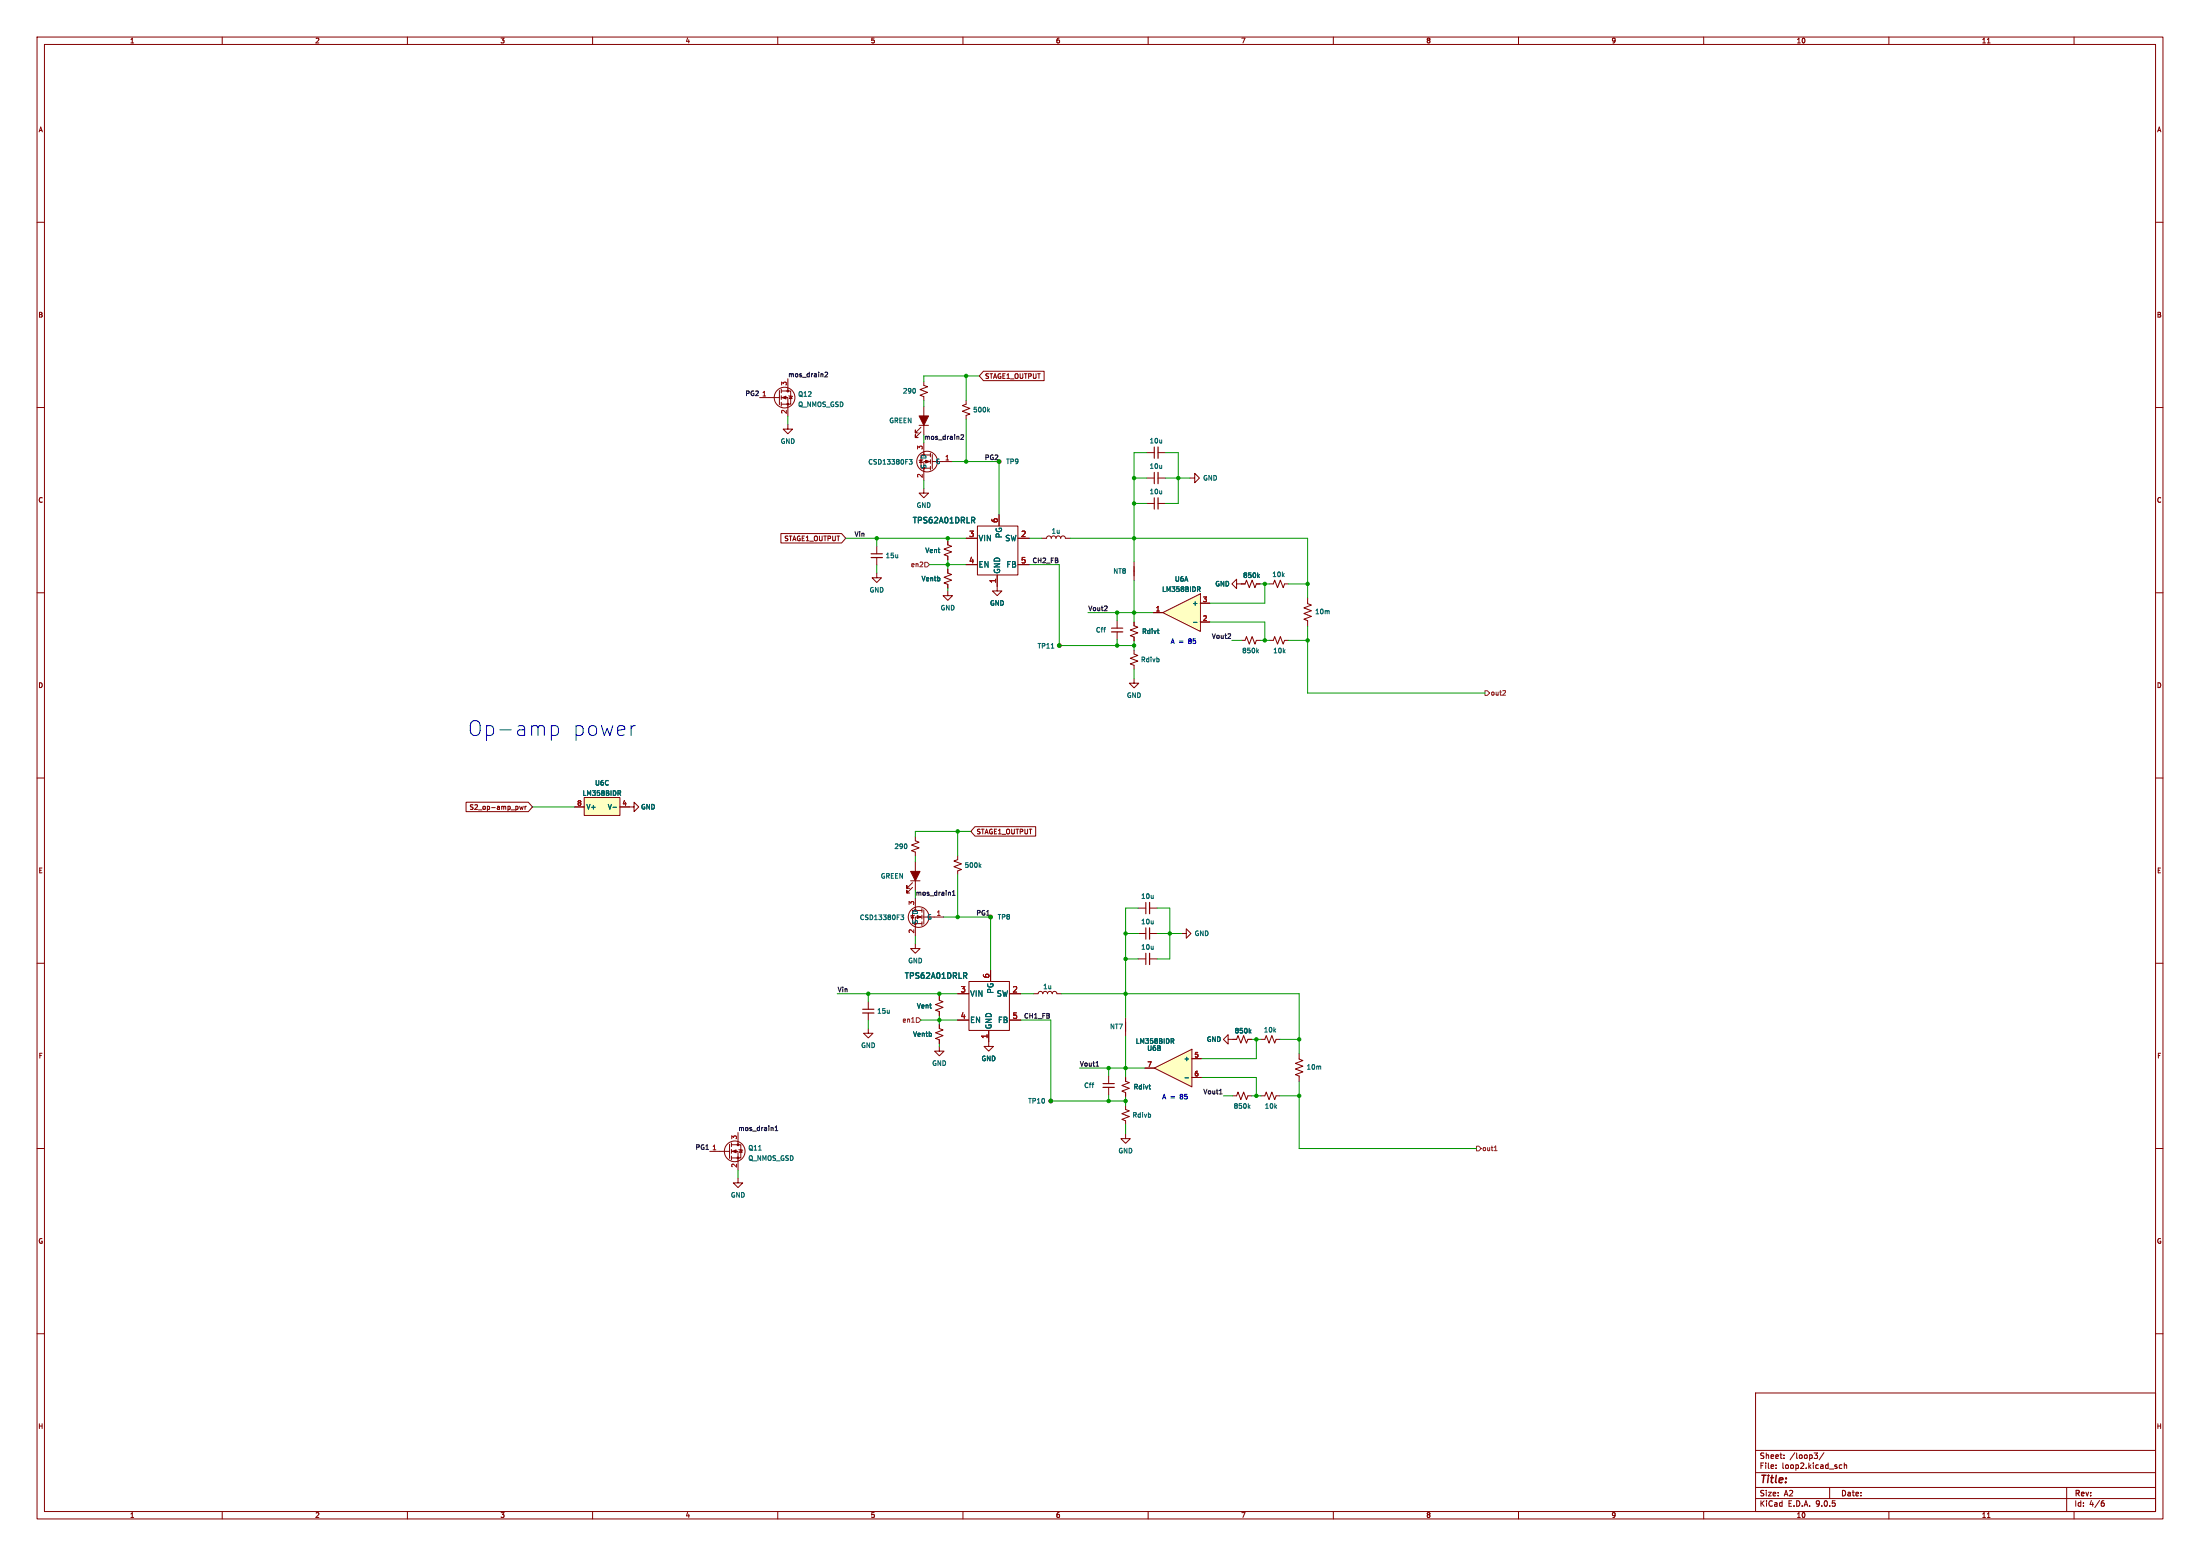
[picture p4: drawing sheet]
<svg xmlns="http://www.w3.org/2000/svg" width="594mm" height="420mm" viewBox="0 0 594 420" stroke-linecap="round" stroke-linejoin="round" font-family="sans-serif">
<g fill="none" stroke="#840000" stroke-width=".27">
<path d="M10 10h574v400h-574zM12 12h570v396h-570zM60 10v2M110 10v2M160 10v2M210 10v2M260 10v2M310 10v2M360 10v2M410 10v2M460 10v2M510 10v2"/>
<path d="M536.6 11.6h.7M560 10v2M10 60h2M582 60h2M10 110h2M582 110h2M309.6 129h2.1M309.6 135.9h2.1M312.7 129h2M312.7 135.9h2M10 160h2M306.2 167.9v1l1 .4-2 .8 2 .7-2 .8 1 .4v1"/>
<path d="M335.2 172.8h1l.3-1 .8 2.1 .8-2.1 .7 2.1 .4-1.1h1M582 160h2M10 210h2M582 210h2M258.6 231v1l-1 .4 2 .8-2 .7 2 .8-1 .4v1M307.3 252h2.1M307.3 258.8h2.1M307.3 245.1h2.1M310.4 252h2M310.4 258.8h2M310.4 245.1h2M319 252h1.3v-1.3l1.3 1.3-1.3 1.2v-1.2"/>
<path d="M10 260h2M279 268.2h1.3l.2-.4 .4-.2 .5 .2 .2 .4 .1-.4 .5-.2 .4 .2 .2 .4 .2-.4 .5-.2 .4 .2 .2 .4 .2-.4 .4-.2 .5 .2 .2 .4h1.2M582 260h2M299.3 290.4v2.1M299.3 293.5v2M303.9 298.5v1l1 .3-2 .8 2 .8-2 .7 1 .4v1M331.6 280.5v-1.2l-1.3 1.2 1.3 1.3v-1.3h2.3l.4-1 .7 2.1 .8-2.1 .7 2.1 .4-1.1h1M340.5 280.5h1l.4-1 .7 2.1 .8-2.1 .8 2.1 .4-1.1h1M10 310h2M582 310h2M10 360h2M474 376h108v32h-108z"/>
<path d="M582 360h2M474 397.5h108M474 391.5h108M479.5 396.2v.2M479.5 395.4v.2M481.7 393.5v.2M481.7 392.7v.2M489.8 392.2h.9l-.5 .5 .5 .2v.5l-.2 .3h-.5M492.5 392.1l-1.3 1.9M496.6 396.1l.3 .3 .4-.1M497.3 395.4h-.4l-.3 .3M498 395.5l.5-.1 .1 1"/>
<path d="M498 394.9v1.5M60 408v2M110 408v2M160 408v2M210 408v2M260 408v2M310 408v2M360 408v2M410 408v2M460 408v2M474 404.5h108M474 401.5h108"/>
<path d="M494 401.5v3M510 408v2M536.6 409.6h.7M558 401.5v6.5M560 408v2M567.6 405.6l.6 .3-.1 .5-.5 .2M568 405.1h-.4"/>
<circle cx="269.7" cy="124.6" r=".51"/>
</g>
<path d="M312.5 170.2h.4M312.8 171h.1M339.4 175.7l.4 .5M339.8 175.4l-.5 .5M264.5 233.6l.4 .5M264.9 233.3l-.5 .5M337.4 278.4l.4 .4M337.8 278l-.5 .5" fill="none" stroke="#006464" stroke-width=".27"/>
<path d="M311.7 127.5v3.1M311.7 134.4v3M309.4 243.6v3M309.4 250.4v3.1M309.4 257.3v3.1M297.8 292.5h3.1" fill="none" stroke="#840000" stroke-width=".3"/>
<path d="M312.7 127.5v3.1M312.7 134.4v3M310.4 243.6v3M310.4 250.4v3.1M310.4 257.3v3.1M297.8 293.5h3.1" fill="none" stroke="#840000" stroke-width=".33"/>
<path d="M311.7 288.3l10.1-5.1v10.2z" fill="#ffffc2"/>
<g fill="none" stroke="#840000" stroke-width=".27">
<path d="M321.3 129h1.3v-1.2l1.2 1.2-1.2 1.3v-1.3M269.2 158.2v1.3h1.3l-1.3 1.3-1.2-1.3h1.2M333.9 157.6v-1.3l-1.3 1.3 1.3 1.3v-1.3h1.3M342.8 157.6h1l.4-1 .7 2 .8-2 .8 2 .3-1h1.1M286 174.2h.1M353.1 161.4v1.5l1 .4-2.1 .8 2.1 .7-2.1 .8 2.1 .8-2.1 .7 1.1 .4v1.5M267.5 247.5h.1M303.9 290.8v1l1 .4-2 .8 2 .8-2 .7 1 .4v1M309.1 288.3h2.6M311.7 288.3l10.1-5.1v10.2zM321.8 285.8h2.6M321.8 290.8h2.6"/>
<path d="M303.9 306.1v1.2h-1.3l1.3 1.3 1.3-1.3h-1.3"/>
<circle cx="286" cy="174.2" r=".51"/>
<circle cx="267.5" cy="247.5" r=".51"/>
</g>
<path d="M283.8 175h.8M310.2 293.1h.5M310.5 293.9h.2M316.5 281l.4 .6M316.7 280.4l.2 .2-.2 .4M319.9 290.9h1" fill="none" stroke="#006464" stroke-width=".27"/>
<path d="M313.9 165.4l10.2-5.1v10.1z" fill="#ffffc2"/>
<g fill="none" stroke="#840000" stroke-width=".27">
<path d="M205.1 107.3h5.3M210.4 105.4v3.8M210.9 105.5h2.6v3.6h-2.6M210.9 107.3h1.8v5.1M210.9 105v1M210.9 106.8v1M210.9 108.6v1M212.7 114.6v1.2h-1.2l1.2 1.3 1.3-1.3h-1.3M212.7 102.2v3.3M213 106.8l1 .3M213.5 106.9l.4 .7h-.8zM248.2 114.8h2.5"/>
<path d="M248.7 116.6l-1.6 1.5v-.8v.8h.8M248.7 115.3l-1.6 1.5v-.7v.7h.8M249.4 103v1l1 .4-2 .8 2 .7-2 .8 1 .4v1M249.4 109.7v7.6M249.4 119.5v3.3M248.7 124.2l.3 .6h-.7zM249.2 124.1l-1 .2M249.4 131.8v1.3h-1.2l1.2 1.3 1.3-1.3h-1.3M251.2 122.8h-2.5v3.6h2.5M251.2 124.6h-1.8v5.1M251.2 122.3v1M251.2 124.1v1"/>
<path d="M251.2 125.9v1M251.7 122.7v3.8M251.7 124.6h5.3M236.7 147.4v2.1M236.7 150.5v2M281.3 145.3h1.3l.2-.5 .4-.1 .5 .1 .1 .5 .2-.5 .5-.1 .4 .1 .2 .5 .2-.5 .4-.1 .5 .1 .2 .5 .2-.5 .4-.1 .5 .1 .2 .5h1.2M306.2 151.6v5.1M335.2 157.6h1l.3-1 .8 2 .8-2 .7 2 .4-1h1M301.6 167.5v2M301.6 170.6v2M306.2 175.5v1l1 .4-2 .8 2 .7-2 .8 1 .4v1M311.4 165.4h2.5"/>
<path d="M313.9 165.4l10.2-5.1v10.1zM324.1 162.8h2.5M324.1 167.9h2.5M342.8 172.8h1l.4-1 .7 2.1 .8-2.1 .8 2.1 .3-1.1h1.1M306.2 183.1v1.3h-1.3l1.3 1.3 1.3-1.3h-1.3M169.9 217.8h1.3v-1.3l1.3 1.3-1.3 1.3v-1.3M245.9 237.7h2.5M246.4 239.5l-1.5 1.5v-.7v.7h.7M246.4 238.3l-1.5 1.5v-.8v.8h.7M247.1 225.9v1l1.1 .4-2.1 .8 2.1 .8-2.1 .7 1 .4v1M247.1 232.7v7.6M246.4 247.1l.4 .7h-.8z"/>
<path d="M246.9 247l-1 .3M247.1 254.8v1.2h-1.2l1.2 1.3 1.3-1.3h-1.3M247.1 242.4v3.3M248.9 245.7h-2.5v3.6h2.5M248.9 247.5h-1.8v5.1M248.9 245.2v1.1M248.9 247v1M248.9 248.8v1M249.4 245.6v3.8M249.4 247.5h5.4M234.4 277.6v1.3h1.3l-1.3 1.3-1.2-1.3h1.2M234.4 270.4v2"/>
<path d="M234.4 273.4v2.1M253.6 276.6v1l1 .4-2 .8 2 .7-2 .8 1 .4v1M253.6 269v1l1 .4-2 .7 2 .8-2 .8 1 .4v1M258.6 268.2h3M258.6 275.3h3M261.6 264.9h10.9v13.2h-10.9zM267 278.2v4.2h1.2l-1.2 1.3-1.3-1.3h1.3M267.5 261.9v3M272.6 268.2h3M272.6 275.3h3M303.9 274.6v5.1M253.6 282.4v1.3h1.3l-1.3 1.3-1.3-1.3h1.3"/>
<path d="M283.7 297.2h.1M332.9 295.8h1l.4-1 .7 2 .8-2 .7 2 .4-1h1M340.5 295.8h1l.4-1 .7 2 .8-2 .8 2 .4-1h1M350.8 284.4v1.5l1 .4-2 .7 2 .8-2 .7 2 .8-2 .8 1 .3v1.6M191.6 310.8h5.4M197 308.9v3.8M197.5 309h2.5v3.5h-2.5M197.5 310.8h1.8v5M197.5 308.5v1M197.5 310.3v1M197.5 312v1.1M199.3 318v1.3h-1.3l1.3 1.2 1.2-1.2h-1.2"/>
<path d="M199.3 305.7v3.3M199.5 310.3l1 .2M200 310.4l.4 .6h-.8z"/>
<circle cx="211.8" cy="107.3" r="2.79"/>
<circle cx="250.3" cy="124.6" r="2.79"/>
<circle cx="248" cy="247.5" r="2.79"/>
<circle cx="283.7" cy="297.2" r=".51"/>
<circle cx="198.4" cy="310.8" r="2.79"/>
</g>
<path d="M245.5 124h.8l-.4 .5 .3 .1v.6h-.6M323.6 159.1l.4 .6M323.8 158.4l.2 .2-.2 .5M339.7 155.4l.4 .5M340.1 155.1l-.5 .4M322.2 168h1M243.2 247h.8l-.4 .4 .3 .2v.5l-.6 .1M337.2 298.7l.3 .5M337.5 298.3l-.5 .5" fill="none" stroke="#006464" stroke-width=".27"/>
<path d="M235.2 149.5h3.1M300.1 169.5h3M232.9 272.4h3.1" fill="none" stroke="#840000" stroke-width=".3"/>
<path d="M235.2 150.5h3.1M300.1 170.6h3M232.9 273.4h3.1" fill="none" stroke="#840000" stroke-width=".33"/>
<g fill="#840000" stroke="#840000" stroke-width=".27">
<path d="M247.6 247.1l1.1 .4-1.1 .4z"/>
<path d="M197.7 310.8l1.1-.4v.8z"/>
<path d="M245.9 235.2h2.5l-1.3 2.5z"/>
<path d="M249.9 124.2l1.1 .4-1.1 .4z"/>
<path d="M248.2 112.3h2.5l-1.3 2.5z"/>
<path d="M211.2 107.3l1-.4v.8z"/>
<circle cx="199.3" cy="309" r=".25"/>
<circle cx="199.3" cy="312.5" r=".25"/>
<circle cx="212.7" cy="105.5" r=".25"/>
<circle cx="212.7" cy="109.1" r=".25"/>
</g>
<path d="M260.5 263.4l.5 .7M260.7 262.6l.3 .3-.3 .5" fill="none" stroke="#006464" stroke-width=".3"/>
<path d="M157.7 215.3h9.7v4.8h-9.7z" fill="#ffffc2"/>
<g fill="none" stroke="#840000" stroke-width=".27">
<path d="M260.9 108.1v1l-1.1 .4 2.1 .7-2.1 .8 2.1 .8-1 .3v1.1M265.5 100.2h16.4v2.5h-16.4l-1.1-1.2zM269.7 138.9v3M309.6 122.2h2.1M312.7 122.2h2M210.8 144h16.4l1.1 1.3-1.1 1.3h-16.4zM236.7 154.7v1.3h1.3l-1.3 1.2-1.2-1.2h1.2M255.9 146.1v1l1 .3-2 .8 2 .8-2 .7 1 .4v1M255.9 159.5v1.3h1.3l-1.3 1.3-1.3-1.3h1.3M255.9 153.7v1l1 .4-2 .7 2 .8-2 .8 1 .3v1.1M260.9 145.3h3M260.9 152.4h3"/>
<path d="M263.9 142h10.9v13.2h-10.9zM269.2 155.2v3M274.9 145.3h3M274.9 152.4h3M335.2 157.6h1M339.2 157.6h1M306.2 167.9v1M306.2 172v1M311.4 165.4h2.5M324.1 162.8h2.5M324.1 167.9h2.5M125.8 216.5h16.9l1.1 1.3-1.1 1.3h-16.9z"/>
<path d="M140.3 217.6l.2 .9 .3-.6 .2 .6 .3-.9M141.8 217.6v.9M142.1 217.6l-.3 .3M155.2 217.8h2.5M157.7 215.3h9.7v4.8h-9.7zM167.4 217.8h2.5M263.2 223.1h16.4v2.6h-16.4l-1.1-1.3zM253.6 269v1M253.6 273.1v1M253.6 276.6v1M258.6 268.2h3M258.6 275.3h3"/>
<path d="M267 278.2v3M267.5 261.9v3M272.6 268.2h3M272.6 275.3h3M253.6 280.7v1M303.9 290.8v1M303.9 294.9v1M309.1 288.3h2.6M321.8 285.8h2.6M321.8 290.8h2.6M332.9 280.5h1M336.9 280.5h1"/>
</g>
<g fill="none" stroke="#006464" stroke-width=".27">
<path d="M266.8 110.7l.4 .5M267.2 110.3l-.5 .5M323.6 159.1l.4 .6M323.8 158.4l.2 .2-.2 .5M339.7 155.4l.4 .5M340.1 155.1l-.5 .4M312.5 170.2h.4M312.8 171h.1M322.2 168h1M165.5 217.9h1M167.2 214.1l.4 .6M167.3 213.4l.3 .3-.3 .4"/>
<path d="M337.4 278.4l.4 .4M337.8 278l-.5 .5M310.2 293.1h.5M310.5 293.9h.2M316.5 281l.4 .6M316.7 280.4l.2 .2-.2 .4M319.9 290.9h1"/>
</g>
<path d="M311.7 120.7v3" fill="none" stroke="#840000" stroke-width=".3"/>
<path d="M312.7 120.7v3" fill="none" stroke="#840000" stroke-width=".33"/>
<path d="M262.9 139.6l.3 .3-.3 .5M262.7 140.4l.5 .8M260.5 263.4l.5 .7M260.7 262.6l.3 .3-.3 .5" fill="none" stroke="#006464" stroke-width=".3"/>
<path d="M249.7 151.8h.6l.7 .6-.7 .6h-.6zM400.9 186.4h.7l.6 .7-.6 .6h-.7zM406.4 186.4v.5l-.7 .8h.8M246.1 275.9h.8M247.4 274.7h.6l.7 .6-.7 .7h-.6zM398.7 309.4h.6l.6 .6-.6 .6h-.6zM403.5 310.6h.7M403.7 309.5l.1-.2v1.3" fill="none" stroke="#725600" stroke-width=".27"/>
<path d="M222.7 100.6l.5-.1 .3 .3-.8 .9h.8M259.4 117.5l.5-.2 .3 .4-.8 .9h.8M298.1 164.8h.8M298.9 163.7v.4M331.5 172.3h.8M332.2 171.2v.4M257.2 241.7h.7M257.2 240.8l.3-.4v1.3M295.9 287.8h.7M329.3 295.3h.7M209.3 305.2h.7M209.3 304.3l.3-.4v1.3" fill="none" stroke="#0f0f0f" stroke-width=".27"/>
<g fill="none" stroke="#009600" stroke-width=".27">
<path d="M212.7 112.4v2.2M249.4 108.1v1.6M260.9 101.5v6.6M260.9 113.2v11.4M264.4 101.5h-15v1.5M249.4 129.7v2.1M257 124.6h12.7v14.3M306.2 129h3.4M306.2 135.9h3.4M309.6 122.2h-3.4v29.4M314.7 129h6.6M314.7 122.2h3.4v13.7h-3.4"/>
<path d="M228.3 145.3h32.6M236.7 145.3v2.1M236.7 152.5v2.2M251 152.4h9.9M255.9 145.3v.8M255.9 151.1v2.6M255.9 158.8v.7M277.9 145.3h3.4M277.9 152.4h8.1v21.8h20.2M288.9 145.3h64.2v16.1M306.2 156.7v11.2M340.2 157.6h2.6"/>
<path d="M341.5 157.6v5.2h-14.9M347.9 157.6h5.2M293.8 165.4h17.6M301.6 165.4v2.1M301.6 172.6v1.6M306.2 173v2.5M326.6 167.9h14.9v4.9M332.6 172.8h2.6M340.2 172.8h2.6M347.9 172.8h5.2M353.1 169v18.1h47.8M306.2 180.6v2.5"/>
<path d="M143.8 217.8h11.4M247.1 231v1.7M258.6 224.4v6.6M258.6 236.1v11.4M262.1 224.4h-15v1.5M247.1 252.6v2.2M254.8 247.5h12.7v14.4M303.9 258.8h3.4M303.9 252h3.4M307.3 245.1h-3.4v29.5M312.4 245.1h3.4v13.7h-3.4M312.4 252h6.6"/>
<path d="M226.1 268.2h32.5M234.4 268.2v2.2M234.4 275.5v2.1M248.7 275.3h9.9M253.6 268.2v.8M253.6 274.1v2.5M275.6 268.2h3.4M275.6 275.3h8.1v21.9h20.2M286.6 268.2h64.2v16.2M303.9 279.7v11.1M253.6 281.7v.7M291.5 288.3h17.6"/>
<path d="M299.3 288.3v2.1M299.3 295.5v1.7M303.9 295.9v2.6M324.4 290.8h14.8v5M330.3 295.8h2.6M337.9 295.8h2.6M337.9 280.5h2.6M339.2 280.5v5.3h-14.8M345.6 295.8h5.2M345.6 280.5h5.2M350.8 292v18h47.9M199.3 315.8v2.2"/>
<path d="M303.9 303.5v2.6"/>
</g>
<path d="M148.9 195.8v4M148.9 196l1.1-.2 .8 .8v1.2l-.4 .5-.4 .2-1.1-.2M171.2 195.8h.3" fill="none" stroke="#0000c2" stroke-width=".27"/>
<g fill="#009600" stroke="#009600" stroke-width=".27">
<circle cx="306.2" cy="135.9" r=".46"/>
<circle cx="306.2" cy="165.4" r=".46"/>
<circle cx="301.6" cy="165.4" r=".46"/>
<circle cx="318.1" cy="129" r=".46"/>
<circle cx="306.2" cy="174.2" r=".46"/>
<circle cx="339.2" cy="295.8" r=".46"/>
<circle cx="350.8" cy="295.8" r=".46"/>
<circle cx="339.2" cy="280.5" r=".46"/>
<circle cx="350.8" cy="280.5" r=".46"/>
<circle cx="306.2" cy="145.3" r=".46"/>
<circle cx="306.2" cy="129" r=".46"/>
<circle cx="255.9" cy="152.4" r=".46"/>
<circle cx="301.6" cy="174.2" r=".46"/>
<circle cx="286" cy="174.2" r=".46"/>
<circle cx="260.9" cy="124.6" r=".46"/>
<circle cx="341.5" cy="172.8" r=".46"/>
<circle cx="353.1" cy="157.6" r=".46"/>
<circle cx="353.1" cy="172.8" r=".46"/>
<circle cx="341.5" cy="157.6" r=".46"/>
<circle cx="303.9" cy="297.2" r=".46"/>
<circle cx="303.9" cy="288.3" r=".46"/>
<circle cx="253.6" cy="275.3" r=".46"/>
<circle cx="253.6" cy="268.2" r=".46"/>
<circle cx="315.8" cy="252" r=".46"/>
<circle cx="267.5" cy="247.5" r=".46"/>
<circle cx="258.6" cy="224.4" r=".46"/>
<circle cx="260.9" cy="101.5" r=".46"/>
<circle cx="236.7" cy="145.3" r=".46"/>
<circle cx="269.7" cy="124.6" r=".46"/>
<circle cx="255.9" cy="145.3" r=".46"/>
<circle cx="303.9" cy="252" r=".46"/>
<circle cx="303.9" cy="268.2" r=".46"/>
<circle cx="303.9" cy="258.8" r=".46"/>
<circle cx="283.7" cy="297.2" r=".46"/>
<circle cx="299.3" cy="288.3" r=".46"/>
<circle cx="299.3" cy="297.2" r=".46"/>
<circle cx="258.6" cy="247.5" r=".46"/>
<circle cx="234.4" cy="268.2" r=".46"/>
</g>
<g font-size="5.6" fill="#0000c2">
<text x="126.1" y="199">Op-amp</text>
<text x="154.1" y="199">power</text>
</g>
<text font-size="2.8" fill="#840000" x="475" y="400.9">Title:</text>
<g font-size="2.1" fill="#006464">
<text x="246.1" y="141.7">TPS62A01DRLR</text>
<text x="264.1" y="146.3">VIN</text>
<text x="270.7" y="145.3" transform="rotate(-90 270.7 145.3)">PG</text>
<text x="271.3" y="146.3">SW</text>
<text x="264.1" y="153.4">EN</text>
<text x="270.2" y="155" transform="rotate(-90 270.2 155)">GND</text>
<text x="271.7" y="153.4">FB</text>
<text x="244" y="264.6">TPS62A01DRLR</text>
<text x="261.8" y="269.2">VIN</text>
<text x="268.4" y="268.3" transform="rotate(-90 268.4 268.3)">PG</text>
<text x="269" y="269.2">SW</text>
<text x="261.8" y="276.3">EN</text>
<text x="267.9" y="277.9" transform="rotate(-90 267.9 277.9)">GND</text>
<text x="269.4" y="276.3">FB</text>
</g>
<g font-size="2.1" fill="#a90000">
<text x="269.5" y="141.2" transform="rotate(-90 269.5 141.2)">6</text>
<text x="261.6" y="145">3</text>
<text x="275.6" y="145">2</text>
<text x="261.6" y="152.1">4</text>
<text x="275.6" y="152.1">5</text>
<text x="269" y="157.5" transform="rotate(-90 269 157.5)">1</text>
<text x="259.3" y="268">3</text>
<text x="267.2" y="264.2" transform="rotate(-90 267.2 264.2)">6</text>
<text x="273.3" y="268">2</text>
<text x="259.3" y="275.1">4</text>
<text x="273.3" y="275.1">5</text>
<text x="266.7" y="280.5" transform="rotate(-90 266.7 280.5)">1</text>
</g>
<g font-size="2.1" fill="#840000">
<text x="475" y="394">Sheet:</text>
<text x="483.2" y="394">/loop3/</text>
<text x="475" y="396.7">File:</text>
<text x="481.1" y="396.7">loop2.kicad_sch</text>
<text x="475" y="406.9">KiCad</text>
<text x="475" y="404.1">Size:</text>
<text x="481.7" y="404.1">A2</text>
<text x="482.7" y="406.9">E.D.A.</text>
<text x="490.3" y="406.9">9.0.5</text>
<text x="497" y="404.1">Date:</text>
<text x="560" y="404.3">Rev:</text>
<text x="560" y="406.9">Id:</text>
<text x="564.1" y="406.9">4/6</text>
</g>
<g font-size="1.8" fill="#840000">
<text x="35" y="11.9">1</text>
<text x="85" y="11.9">2</text>
<text x="135" y="11.9">3</text>
<text x="185" y="11.9">4</text>
<text x="235" y="11.9">5</text>
<text x="285" y="11.9">6</text>
<text x="335" y="11.9">7</text>
<text x="385" y="11.9">8</text>
<text x="435" y="11.9">9</text>
<text x="485" y="11.9">10</text>
<text x="535" y="11.9">11</text>
<text x="10.3" y="35.9">A</text>
<text x="582.3" y="35.9">A</text>
<text x="10.3" y="85.9">B</text>
<text x="582.3" y="85.9">B</text>
<text x="265.8" y="102.4">STAGE1_OUTPUT</text>
<text x="10.3" y="135.9">C</text>
<text x="582.3" y="135.9">C</text>
<text x="211.7" y="146.2">STAGE1_OUTPUT</text>
<text x="10.3" y="185.9">D</text>
<text x="582.3" y="185.9">D</text>
<text x="126.7" y="218.8">S2_op-amp_pwr</text>
<text x="263.6" y="225.4">STAGE1_OUTPUT</text>
<text x="10.3" y="235.9">E</text>
<text x="582.3" y="235.9">E</text>
<text x="10.3" y="285.9">F</text>
<text x="582.3" y="285.9">F</text>
<text x="10.3" y="335.9">G</text>
<text x="582.3" y="335.9">G</text>
<text x="10.2" y="385.9">H</text>
<text x="582.2" y="385.9">H</text>
<text x="35" y="409.9">1</text>
<text x="85" y="409.9">2</text>
<text x="135" y="409.9">3</text>
<text x="185" y="409.9">4</text>
<text x="235" y="409.9">5</text>
<text x="285" y="409.9">6</text>
<text x="335" y="409.9">7</text>
<text x="385" y="409.9">8</text>
<text x="435" y="409.9">9</text>
<text x="485" y="409.9">10</text>
<text x="535" y="409.9">11</text>
</g>
<g font-size="1.8" fill="#0f0f0f">
<text x="212.7" y="101.9">mos_drain2</text>
<text x="201.2" y="107">PG2</text>
<text x="265.8" y="124.2">PG2</text>
<text x="230.6" y="144.9">Vin</text>
<text x="278.7" y="152.1">CH2_FB</text>
<text x="293.8" y="165">Vout2</text>
<text x="327.1" y="172.5">Vout2</text>
<text x="263.5" y="247.2">PG1</text>
<text x="226.1" y="267.9">Vin</text>
<text x="276.4" y="275">CH1_FB</text>
<text x="291.5" y="287.9">Vout1</text>
<text x="324.8" y="295.4">Vout1</text>
<text x="199.3" y="305.3">mos_drain1</text>
<text x="187.7" y="310.4">PG1</text>
</g>
<g font-size="1.8" fill="#a90000">
<text x="205.7" y="107.1">1</text>
<text x="212.5" y="104.2" transform="rotate(-90 212.5 104.2)">3</text>
<text x="212.5" y="111.8" transform="rotate(-90 212.5 111.8)">2</text>
<text x="249.2" y="121.5" transform="rotate(-90 249.2 121.5)">3</text>
<text x="255.1" y="124.3">1</text>
<text x="249.2" y="129.1" transform="rotate(-90 249.2 129.1)">2</text>
<text x="312" y="165.1">1</text>
<text x="324.7" y="162.6">3</text>
<text x="324.7" y="167.6">2</text>
<text x="155.8" y="217.6">8</text>
<text x="167.9" y="217.6">4</text>
<text x="246.9" y="244.4" transform="rotate(-90 246.9 244.4)">3</text>
<text x="252.8" y="247.3">1</text>
<text x="246.9" y="252" transform="rotate(-90 246.9 252)">2</text>
<text x="322.4" y="285.5">5</text>
<text x="309.7" y="288">7</text>
<text x="322.4" y="290.6">6</text>
<text x="192.2" y="310.5">1</text>
<text x="199" y="307.7" transform="rotate(-90 199 307.7)">3</text>
<text x="199" y="315.3" transform="rotate(-90 199 315.3)">2</text>
</g>
<g font-size="1.8" fill="#006464">
<text x="215.4" y="107.3">Q12</text>
<text x="243.7" y="106.4">290</text>
<text x="215.4" y="110">Q_NMOS_GSD</text>
<text x="262.6" y="111.5">500k</text>
<text x="210.7" y="120">GND</text>
<text x="240" y="114.4">GREEN</text>
<text x="310.3" y="119.9">10u</text>
<text x="234.3" y="125.6">CSD13380F3</text>
<text x="250.3" y="124" transform="rotate(-90 250.3 124)">D</text>
<text x="252.5" y="125.5">G</text>
<text x="271.5" y="125.5">TP9</text>
<text x="250.3" y="126.6" transform="rotate(-90 250.3 126.6)">S</text>
<text x="310.3" y="126.7">10u</text>
<text x="324.7" y="129.9">GND</text>
<text x="247.4" y="137.3">GND</text>
<text x="310.3" y="133.6">10u</text>
<text x="249.7" y="149.5">Vent</text>
<text x="283.8" y="144.2">1u</text>
<text x="239" y="150.9">15u</text>
<text x="300.5" y="155">NT8</text>
<text x="343.4" y="155.9">10k</text>
<text x="234.7" y="160.1">GND</text>
<text x="248.7" y="157.1">Ventb</text>
<text x="313.7" y="159.9">LM358BIDR</text>
<text x="317.1" y="157.2">U6A</text>
<text x="328" y="158.5">GND</text>
<text x="335.5" y="156.2">850k</text>
<text x="253.9" y="164.9">GND</text>
<text x="267.2" y="163.7">GND</text>
<text x="321.8" y="163.7">+</text>
<text x="355" y="166">10m</text>
<text x="295.8" y="170.9">Cff</text>
<text x="308.3" y="171.3">Rdivt</text>
<text x="280" y="175.2">TP11</text>
<text x="308" y="178.9">Rdivb</text>
<text x="335.3" y="176.5">850k</text>
<text x="343.7" y="176.5">10k</text>
<text x="304.2" y="188.6">GND</text>
<text x="157.2" y="215">LM358BIDR</text>
<text x="160.6" y="212.2">U6C</text>
<text x="158.2" y="218.7">V+</text>
<text x="164" y="218.7">V-</text>
<text x="173" y="218.7">GND</text>
<text x="241.4" y="229.3">290</text>
<text x="237.7" y="237.3">GREEN</text>
<text x="260.4" y="234.4">500k</text>
<text x="308" y="242.8">10u</text>
<text x="232" y="248.5">CSD13380F3</text>
<text x="248" y="249.6" transform="rotate(-90 248 249.6)">S</text>
<text x="248" y="247" transform="rotate(-90 248 247)">D</text>
<text x="250.2" y="248.4">G</text>
<text x="269.3" y="248.4">TP8</text>
<text x="308" y="249.7">10u</text>
<text x="308" y="256.5">10u</text>
<text x="322.4" y="252.8">GND</text>
<text x="245.1" y="260.2">GND</text>
<text x="281.5" y="267.2">1u</text>
<text x="236.7" y="273.8">15u</text>
<text x="247.4" y="272.4">Vent</text>
<text x="246.4" y="280">Ventb</text>
<text x="299.6" y="278">NT7</text>
<text x="306.5" y="281.9">LM358BIDR</text>
<text x="325.7" y="281.4">GND</text>
<text x="333.3" y="279.1">850k</text>
<text x="341.1" y="278.9">10k</text>
<text x="232.4" y="283">GND</text>
<text x="251.6" y="287.9">GND</text>
<text x="264.9" y="286.6">GND</text>
<text x="309.7" y="283.8">U6B</text>
<text x="319.5" y="286.6">+</text>
<text x="292.6" y="293.9">Cff</text>
<text x="352.7" y="288.9">10m</text>
<text x="277.5" y="298">TP10</text>
<text x="306" y="294.2">Rdivt</text>
<text x="333" y="299.4">850k</text>
<text x="341.4" y="299.4">10k</text>
<text x="305.7" y="301.9">Rdivb</text>
<text x="201.9" y="310.7">Q11</text>
<text x="301.9" y="311.5">GND</text>
<text x="201.9" y="313.5">Q_NMOS_GSD</text>
<text x="197.2" y="323.4">GND</text>
</g>
<g font-size="1.8" fill="#009600">
<text x="249.4" y="118.8">mos_drain2</text>
<text x="247.1" y="241.8">mos_drain1</text>
</g>
<g font-size="1.8" fill="#725600">
<text x="245.8" y="153.3">en2</text>
<text x="402.4" y="187.9">out2</text>
<text x="243.6" y="276.2">en1</text>
<text x="400.1" y="310.9">out1</text>
</g>
<g font-size="1.8" fill="#0000c2">
<text x="316" y="173.9">A =</text>
<text x="321" y="173.9">85</text>
<text x="313.7" y="296.8">A =</text>
<text x="318.7" y="296.8">85</text>
</g>
</svg>
